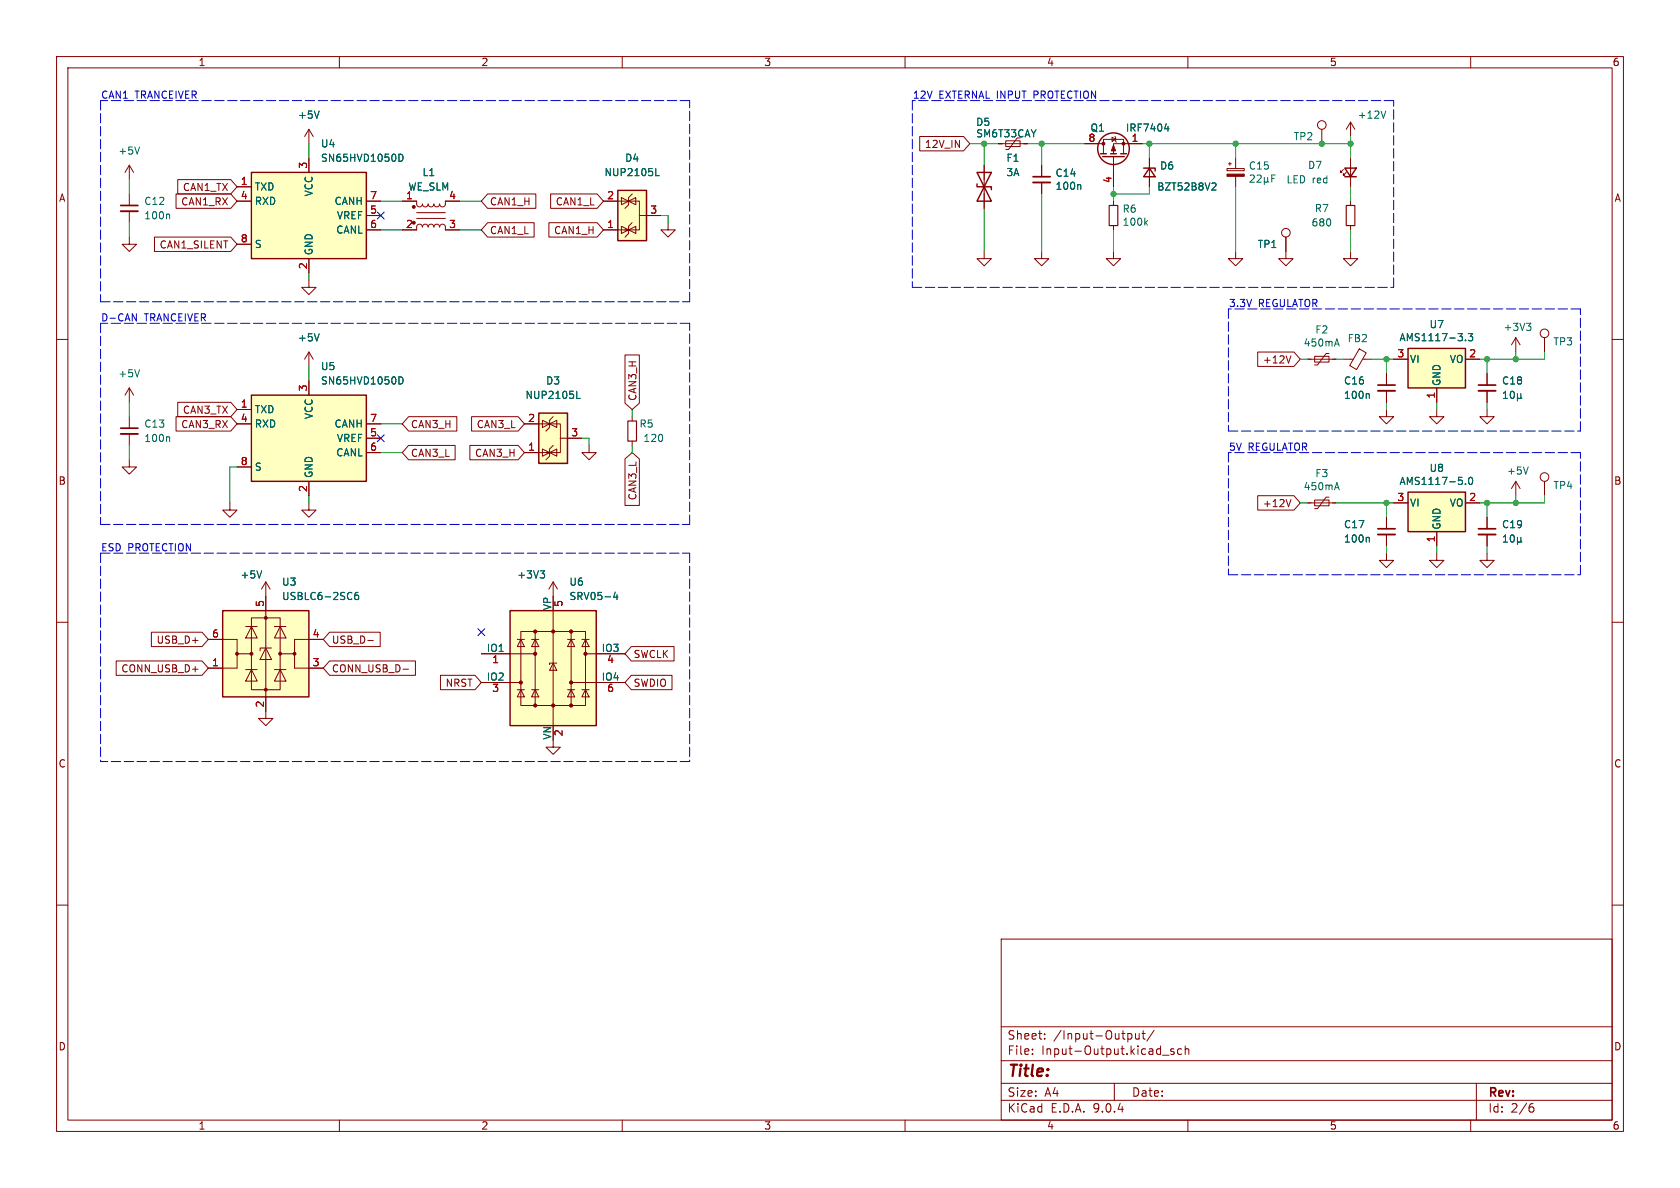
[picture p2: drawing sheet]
<svg xmlns="http://www.w3.org/2000/svg" width="297mm" height="210mm" viewBox="0 0 297 210" stroke-linecap="round" stroke-linejoin="round" font-family="sans-serif">
<g fill="none" stroke="#840000" stroke-width=".18">
<path d="M10 10h277v190h-277zM12 12h273v186h-273zM60 10v2M110 10v2M160 10v2M210 10v2M260 10v2M227.3 41.9v2.6M238.8 44.5v1.2h1.2l-1.2 1.3-1.3-1.3h1.3M10 60h2M111.8 73.7v.7M111.8 78v.7"/>
<path d="M285 60h2M10 110h2M285 110h2M10 160h2M177 166h108v32h-108zM285 160h2M60 198v2M110 198v2M160 198v2M177 194.5h108M177 191.5h108M177 187.5h108"/>
<path d="M177 181.5h108M182.5 186.3v.1M182.5 185.5v.1M184.7 183.6v.1M184.7 182.8v.1M197 191.5v3M199.5 182.7h.3l.3 .3-.1 .6-.5 .1M200.7 182.7l.1 .9 .4 .1 .2-.1M201.4 182.7v1M201.9 182.7h.6M202.1 182.2v1.3l.4 .2M204 182.1l-1.3 2"/>
<path d="M205.5 186.5h1.2M207.5 185.5l-.3-.1-.2 .2v.2l.5 .2v.3h-.5M208.9 185.5l-.4-.1-.3 .3v.4l.1 .2h.6M209.5 185.5l.2-.1 .4 .1 .1 .9M209.5 184.9v1.5M210 198v2M260 198v2M261 191.5v6.5M270.6 195.7h.4l.2 .3-.1 .5-.5 .1M271 195.1l-.4 .1"/>
<circle cx="227.3" cy="41.1" r=".76"/>
</g>
<path d="M111 74.4h1.5v3.6h-1.5z" fill="none" stroke="#840000" stroke-width=".2"/>
<path d="M95.2 73h5.1v8.9h-5.1z" fill="#ffffc2"/>
<g fill="none" stroke="#840000" stroke-width=".25">
<path d="M194.6 27.2h1M194.9 27.7h3.9M196.3 27.2h1.1M198.1 27.2h1M202.2 29.7h2v.5M203.2 29.7l1 1.5h-2zM237.7 29.7h2.1l-1 1.5zM237.7 31.2h2.1M95.2 73h5.1v8.9h-5.1z"/>
<circle cx="196.8" cy="26.3" r="2.79"/>
</g>
<g fill="none" stroke="#840000" stroke-width=".18">
<path d="M191.8 25.4h3.3M195.1 27.2v-2.6h3.5v2.6M196.6 24.3l.6 .3-.6 .4zM196.8 27.7v5.3M196.8 35.6v.7M196.8 39.9v.7M197.1 24.1l.1 .2v.7l.2 .1M201.9 25.4h-5.1v1.8M203.2 27.9v5.1M237.5 30l-.5 .5v-.3v.3h.2M238 30.5l-.5 .5v-.3v.3h.2M238.8 21.6l-.8 1.3"/>
<path d="M238.8 21.6l.7 1.3M238.8 21.6v2.5M238.8 27.9v5.1M54.6 49.5v1.3h1.3l-1.3 1.3-1.3-1.3h1.3M196.8 44.5v1.2h1.3l-1.3 1.3-1.2-1.3h1.2M218.4 44.5v1.2h1.3l-1.3 1.3-1.2-1.3h1.2M22.9 68.6l-.8 1.3M22.9 68.6l.7 1.3M22.9 68.6v2.5M22.9 73.7v2M22.9 76.7v2M54.6 62.2l-.8 1.3"/>
<path d="M54.6 62.2l.8 1.3M54.6 62.2v2.6M92.7 74.9h4.5M95.9 74.3l1.3 .6-1.3 .7zM97.2 74.9h1.9v5.1h-1.9M97.2 74.9l1.2-.6v1.3zM97.8 78.7l-.6 .7v1.2l-.7 .7M97.8 73.7l-.6 .6v1.3l-.7 .6M99.1 77.5h3.8M22.9 81.3v1.3h1.2l-1.2 1.2-1.3-1.2h1.3M92.7 80h4.5M96.5 80h.7l-1.3-.6v1.2l1.3-.6"/>
<path d="M97.2 80l1.2-.6v1.2z"/>
</g>
<path d="M245 19.6l-.4 1.3M202.5 39.3l.4 .5M202.9 39l-.5 .5M205.9 22.8h.8M206.5 22.3v.9M214.4 32.3l.5 .1 .1 .3-.8 .9h.8M56.4 59l-.4 1.3M24.7 65.3l-.4 1.3M29.8 77.2l.2 .2v.7M102 70.4h.6" fill="none" stroke="#006464" stroke-width=".18"/>
<g fill="#840000" stroke="#840000" stroke-width=".18">
<path d="M196.8 25.7l.4 1h-.7z"/>
<circle cx="195.1" cy="25.4" r=".25"/>
<circle cx="198.6" cy="25.4" r=".25"/>
</g>
<path d="M21.3 75.7h3.1" fill="none" stroke="#840000" stroke-width=".3"/>
<path d="M21.3 76.7h3.1" fill="none" stroke="#840000" stroke-width=".33"/>
<path d="M196.1 36.3h1.5v3.6h-1.5z" fill="none" stroke="#840000" stroke-width=".2"/>
<path d="M44.4 30.5h20.4v15.2h-20.4z" fill="#ffffc2"/>
<path d="M44.4 30.5h20.4v15.2h-20.4z" fill="none" stroke="#840000" stroke-width=".25"/>
<g fill="none" stroke="#840000" stroke-width=".18">
<path d="M41.9 33h2.5M41.9 35.6h2.5M54.6 22.9v2.5M54.6 27.9v2.6M54.6 22.9l-.8 1.2M54.6 22.9l.8 1.2M64.8 35.6h2.5M64.8 38.1h2.5M233.7 22.9v2.5M41.9 43.2h2.5M54.6 45.7v2.6M64.8 40.6h2.5"/>
<circle cx="233.7" cy="22.1" r=".76"/>
</g>
<path d="M56.4 19.6l-.4 1.3M70.5 27.2a.64 .64 0 0 1 .8 .7 .64 .64 0 0 1-.8 .6" fill="none" stroke="#006464" stroke-width=".18"/>
<path d="M44.4 69.9h20.4v15.2h-20.4z" fill="#ffffc2"/>
<path d="M44.4 69.9h20.4v15.2h-20.4z" fill="none" stroke="#840000" stroke-width=".25"/>
<path d="M41.9 72.4h2.5M41.9 74.9h2.5M54.6 67.3v2.6M64.8 74.9h2.5M64.8 77.5h2.5M40.6 88.9v1.3h1.3l-1.3 1.2-1.2-1.2h1.2M41.9 82.6h2.5M54.6 88.9v1.3h1.3l-1.3 1.2-1.3-1.2h1.3M54.6 85.1v2.5M64.8 80h2.5" fill="none" stroke="#840000" stroke-width=".18"/>
<path d="M70.5 66.6a.64 .64 0 0 1 .8 .7 .64 .64 0 0 1-.8 .6" fill="none" stroke="#006464" stroke-width=".18"/>
<path d="M39.4 108h15.2v15.2h-15.2z" fill="#ffffc2"/>
<path d="M39.4 108h15.2v15.2h-15.2z" fill="none" stroke="#840000" stroke-width=".25"/>
<g fill="none" stroke="#840000" stroke-width=".18">
<path d="M268 59.7l-.8 1.3M268 59.7l.7 1.3M268 59.7v2.5M36.8 113h5.1v2.6h2.5M41.9 115.6v2.5h-5.1M43.4 110.7h2.1M43.4 118.4h2.1M44.4 109.2h5.1v12.7h-5.1zM44.4 110.7l1.1 2.1h-2.1zM44.4 118.4l1.1 2h-2.1zM47 114.6l1 2h-2zM47 102.9v24.1h1.3l-1.3 1.3-1.3-1.3h1.3"/>
<path d="M47 102.9l-.8 1.2M47 102.9l.8 1.2M48 114.6h-2v.5M48.5 110.7h2M48.5 118.4h2M49.5 110.7l1 2.1h-2zM49.5 118.4l1 2h-2zM52.1 115.6v2.5h5M57.1 113h-5v2.6h-2.6M97.8 130.8v1.3h1.3l-1.3 1.3-1.3-1.3h1.3"/>
</g>
<g fill="#840000" stroke="#840000" stroke-width=".18">
<circle cx="41.9" cy="115.6" r=".25"/>
<circle cx="44.4" cy="115.6" r=".25"/>
<circle cx="47" cy="109.2" r=".25"/>
<circle cx="47" cy="121.9" r=".25"/>
<circle cx="49.5" cy="115.6" r=".25"/>
<circle cx="52.1" cy="115.6" r=".25"/>
</g>
<path d="M269.9 57.1h.7l-.4 .5M270.4 57.6l.2 .3v.3l-.2 .2M46.3 100.9l-.5 1.3M63.3 104.7l-.4 .1a.86 .86 0 0 0 0 1.2l.5-.1v-.5l-.2-.2h-.3l-.2 .2" fill="none" stroke="#006464" stroke-width=".18"/>
<path d="M90.2 108h15.2v20.3h-15.2z" fill="#ffffc2"/>
<g fill="none" stroke="#840000" stroke-width=".18">
<path d="M174 29.2v7.6M176.5 25.4h5.1M177.8 24.9h2.5v1h-2.5zM180.3 24.4h-.5l-1.5 2h-.5M184.1 29.2v2M184.1 32.3v2M174 44.5v1.2h1.3l-1.3 1.3-1.3-1.3h1.3M184.1 44.5v1.2h1.3l-1.3 1.3-1.2-1.3h1.2M237.5 63.5h1.7M240.3 61.7l1.2 .7-1.7 2.9-1.2-.7zM240.9 63.5h1.7M245.1 72.4v1.3h1.3l-1.3 1.2-1.3-1.2h1.3"/>
<path d="M254 72.4v1.3h1.3l-1.3 1.2-1.3-1.2h1.3M85.1 115.6h9.5M91.4 113h1.3M92.1 111.6h11.4v13.1h-11.4zM92.1 113l.6 1.3h-1.3zM94 113h1.2M94.6 113l.6 1.3h-1.2zM94.6 111.6v13.1M97.8 117.2l.6 1.3h-1.2zM97.8 102.9v2.5M97.8 108v20.3M97.8 102.9l-.8 1.2"/>
<path d="M97.8 102.9l.8 1.2M98.4 117.2h-1.2v.3M100.3 113h1.3M101 113l.6 1.3h-1.3zM101 111.6v13.1M102.9 113h1.2M103.5 113l.6 1.3h-1.2zM103.5 115.6h7M85.1 120.7h7M91.4 121.9h1.3M92.1 121.9l.6 1.3h-1.3zM94 121.9h1.2"/>
<path d="M94.6 121.9l.6 1.3h-1.2zM100.3 121.9h1.3M101 121.9l.6 1.3h-1.3zM101 120.7h9.5M102.9 121.9h1.2M103.5 121.9l.6 1.3h-1.2z"/>
</g>
<path d="M172.7 30.5l2.6 5.1h-2.6l2.6-5.1zM172.7 32.5v.5h2.6v.5M90.2 108h15.2v20.3h-15.2z" fill="none" stroke="#840000" stroke-width=".25"/>
<g fill="#840000" stroke="#840000" stroke-width=".18">
<circle cx="92.1" cy="120.7" r=".28"/>
<circle cx="94.6" cy="111.6" r=".28"/>
<circle cx="94.6" cy="115.6" r=".28"/>
<circle cx="94.6" cy="124.7" r=".28"/>
<circle cx="97.8" cy="111.6" r=".28"/>
<circle cx="97.8" cy="124.7" r=".28"/>
<circle cx="101" cy="111.6" r=".28"/>
<circle cx="101" cy="120.7" r=".28"/>
<circle cx="101" cy="124.7" r=".28"/>
<circle cx="103.5" cy="115.6" r=".28"/>
</g>
<path d="M190.9 32.6l.2 .2v.7M95.5 100.9h.8l-.4 .5M96 101.4l.3 .2v.3l-.3 .3M108.8 104.7l-.3 .9h.8M109.1 105.1v.9" fill="none" stroke="#006464" stroke-width=".18"/>
<path d="M182.6 31.2h3.1" fill="none" stroke="#840000" stroke-width=".3"/>
<path d="M182.6 32.3h3.1" fill="none" stroke="#840000" stroke-width=".33"/>
<path d="M248.9 61.6h10.2v7h-10.2z" fill="#ffffc2"/>
<path d="M248.9 61.6h10.2v7h-10.2z" fill="none" stroke="#840000" stroke-width=".25"/>
<g fill="none" stroke="#840000" stroke-width=".18">
<path d="M216.9 29.8h3.1v.4h-3.1zM217.2 29h.5M217.4 28.7v.5M218.4 27.9v1.9M218.4 31.2v1.8M245.1 66v2.1M245.1 69.1v2M246.4 63.5h2.5M254 68.6v2.5M259.1 63.5h2.5M262.9 72.4v1.3h1.3l-1.3 1.2-1.3-1.2h1.3M262.9 66v2.1"/>
<path d="M262.9 69.1v2M245.1 97.8v1.3h1.3l-1.3 1.2-1.3-1.2h1.3M254 97.8v1.3h1.3l-1.3 1.2-1.3-1.2h1.3M262.9 97.8v1.3h1.3l-1.3 1.2-1.3-1.2h1.3M268 85.1l-.8 1.3M268 85.1l.7 1.3M268 85.1v2.5M273 85.1v2.5"/>
<circle cx="273.1" cy="84.3" r=".76"/>
</g>
<g fill="none" stroke="#006464" stroke-width=".18">
<path d="M221 31.1l.5-.2 .3 .4-.8 .9h.8M222.2 31.1l.5-.2 .3 .4-.8 .9h.8M223.5 32l.2 .2h.2l.2-.2M223.5 31.4v1.2M224.1 32l.2 .2M224.1 31.4v.6M224.8 31.5h.5M225.4 30.9h-.6v1.3M259.6 59h.7l-.4 .5 .4 .1v.5l-.2 .1-.5-.1M241.9 69.6l.2 .2v.6M259.1 60.1v.1M265.8 70.4h.7"/>
<path d="M265.8 69.5l.3-.3v1.2M267.1 69.3l.2-.1a.68 .68 0 0 1 .4 .6 .68 .68 0 0 1-.4 .6l-.2-.1-.1-.4zM268.3 70.2l.1 .2h.3l.2-.2M268.3 69.6v1.3M268.9 70.2l.1 .2M268.9 69.6v.6M270.2 82.5l-.5 1.3"/>
</g>
<path d="M243.6 68.1h3M261.4 68.1h3" fill="none" stroke="#840000" stroke-width=".3"/>
<path d="M243.6 69.1h3M261.4 69.1h3" fill="none" stroke="#840000" stroke-width=".33"/>
<path d="M216.9 30.8h3.1v.4h-3.1z" fill="#840000" stroke="#840000" stroke-width=".18"/>
<path d="M248.9 87h10.2v7h-10.2z" fill="#ffffc2"/>
<path d="M248.9 87h10.2v7h-10.2z" fill="none" stroke="#840000" stroke-width=".25"/>
<g fill="none" stroke="#840000" stroke-width=".18">
<path d="M71.1 35.6h2.6v.7l.5 .3 .3-.2 .2-.3 .1 .3 .3 .2 .4-.1 .2-.4 .1 .3 .3 .2 .4-.1 .2-.4 .1 .3 .3 .2 .4-.1 .2-.4 .2 .4 .4 .1 .4-.3v-.7h2.6M73.7 37.6h5M73.7 38.6h5M118.1 39.4v1.2h1.3l-1.3 1.3-1.3-1.3h1.3M71.1 40.6h2.6v-.7l.5-.3 .3 .2 .2 .3 .1-.3 .3-.2 .4 .2 .2 .3 .1-.3 .3-.2 .4 .1 .2 .4 .2-.4 .4-.1 .3 .2 .1 .3 .2-.4 .4-.1 .4 .3v.7h2.6M273 59.7v2.5M231.1 63.5h5.1M232.4 63h2.5v1h-2.5zM234.9 62.5h-.5l-1.5 2h-.5M231.1 88.9h5.1M232.4 88.4h2.5v1h-2.5zM234.9 87.9h-.5l-1.5 2h-.5"/>
<path d="M245.1 91.4v2.1M245.1 94.5v2M246.4 88.9h2.5M254 94v2.5M259.1 88.9h2.5M262.9 91.4v2.1M262.9 94.5v2"/>
<circle cx="273.1" cy="58.9" r=".76"/>
</g>
<g fill="none" stroke="#006464" stroke-width=".18">
<path d="M236.3 59.9l.5 1.3M236 60.8h.6M236 86.2h.6M236.3 85.3l.5 1.3M241.9 95l.2 .2v.6M259.1 85.5v.1M259.7 84.5l.2-.1a.68 .68 0 0 1 .5 .6 .68 .68 0 0 1-.5 .6l-.2-.1-.1-.3zM265.8 95.8h.7M265.8 94.9l.3-.3v1.2M267.1 94.7l.2-.1a.68 .68 0 0 1 .4 .6 .68 .68 0 0 1-.4 .6l-.2-.1-.1-.4zM268.3 95.6l.1 .2h.3l.2-.2M268.3 95v1.3"/>
<path d="M268.9 95.6l.1 .2M268.9 95v.6"/>
</g>
<path d="M243.6 93.5h3M261.4 93.5h3" fill="none" stroke="#840000" stroke-width=".3"/>
<path d="M243.6 94.5h3M261.4 94.5h3" fill="none" stroke="#840000" stroke-width=".33"/>
<g fill="#840000" stroke="#840000" stroke-width=".18">
<circle cx="73.2" cy="36.6" r=".25"/>
<circle cx="73.2" cy="39.4" r=".25"/>
</g>
<path d="M109.2 33.7h5.1v8.8h-5.1z" fill="#ffffc2"/>
<path d="M109.2 33.7h5.1v8.8h-5.1z" fill="none" stroke="#840000" stroke-width=".25"/>
<g fill="none" stroke="#840000" stroke-width=".18">
<path d="M22.9 29.2v2.6M22.9 34.3v2M22.9 37.3v2.1M22.9 29.2l-.8 1.3M22.9 29.2l.7 1.3M31.1 34.3h9.7l1.1 1.3-1.1 1.2h-9.7zM31.4 31.7h9.4l1.1 1.3-1.1 1.3h-9.4zM41.9 35.6h2.5M41.9 33h2.5M54.6 27.9v2.6M64.8 38.1h2.5M64.8 35.6h2.5"/>
<path d="M71.1 35.6h2.6M78.7 35.6h2.6M86.2 34.3h8.5v2.5h-8.5l-1.1-1.2zM86.2 39.4h8.2v2.5h-8.2l-1.1-1.3zM97 39.4h8.6l1.1 1.2-1.1 1.3h-8.6zM97.3 34.3h8.3l1.1 1.3-1.1 1.2h-8.3zM106.7 35.6h4.4M109.9 34.9l1.2 .7-1.2 .6zM111.1 35.6h1.9v5h-1.9M111.1 35.6l1.3-.7v1.3zM111.8 39.4l-.7 .6v1.3l-.6 .6M111.8 34.3l-.7 .6v1.3l-.6 .6"/>
<path d="M113 38.1h3.8M162.6 24.1h7.7l1.1 1.3-1.1 1.3h-7.7zM174 29.2v2.6M174 34.3v2.5M176.5 25.4h.7M181 25.4h.6M184.1 29.2v2M184.1 32.3v2M191.8 25.4h2.5M196.8 30.5v2.5M199.4 25.4h2.5M203.2 27.9v1.8"/>
<path d="M203.2 31.2v1.8M238.8 35.6v.7M238.8 39.9v.7M22.9 41.9v1.3h1.2l-1.2 1.3-1.3-1.3h1.3M27.3 41.9h13.5l1.1 1.3-1.1 1.3h-13.5zM41.9 43.2h2.5M54.6 45.7v2.6M64.8 40.6h2.5M71.1 40.6h2.6M78.7 40.6h2.6M106.7 40.6h4.4M110.5 40.6h.6l-1.2-.6v1.3l1.2-.7"/>
<path d="M111.1 40.6l1.3-.6v1.3zM227.3 41.9v3.8h1.3l-1.3 1.3-1.2-1.3h1.2M31.1 73.7h9.7l1.1 1.2-1.1 1.3h-9.7zM31.4 71.1h9.4l1.1 1.3-1.1 1.3h-9.4zM41.9 72.4h2.5M41.9 74.9h2.5M54.6 67.3v2.6M64.8 74.9h2.5M64.8 77.5h2.5M72.2 78.7h8.3v2.6h-8.3l-1.1-1.3zM72.2 73.7h8.6v2.5h-8.6l-1.1-1.3zM83.1 78.7h8.5l1.1 1.3-1.1 1.3h-8.5z"/>
<path d="M83.4 73.7h8.2l1.1 1.2-1.1 1.3h-8.2zM92.7 74.9h2.5M100.3 77.5h2.6M104.1 78.7v1.3h1.3l-1.3 1.3-1.2-1.3h1.2M110.5 62.7h2.5v8.6l-1.2 1.1-1.3-1.1zM222.3 62.2h6.5l1.1 1.3-1.1 1.3h-6.5zM228.2 62.9l-.4 1.3M245.1 66v2.1M245.1 69.1v2M246.4 63.5h2.5M254 68.6v2.5M259.1 63.5h2.5"/>
<path d="M262.9 66v2.1M262.9 69.1v2M41.9 82.6h2.5M54.6 85.1v2.5M64.8 80h2.5M92.7 80h2.5M110.5 81.1l1.3-1.1 1.2 1.1v8.2h-2.5zM222.3 87.6h6.5l1.1 1.3-1.1 1.3h-6.5zM228.2 88.3l-.4 1.3M245.1 91.4v2.1M245.1 94.5v2M246.4 88.9h2.5"/>
<path d="M254 94v2.5M259.1 88.9h2.5M262.9 91.4v2.1M262.9 94.5v2M20.5 116.8h15.2l1.1 1.3-1.1 1.3h-15.2zM26.8 111.8h8.9l1.1 1.2-1.1 1.3h-8.9zM36.8 113h2.6M36.8 118.1h2.6M47 105.4v2.6M54.6 113h2.5M54.6 118.1h2.5M58.3 111.8h8.9v2.5h-8.9l-1.2-1.3z"/>
<path d="M58.3 116.8h15.1v2.6h-15.1l-1.2-1.3zM65 113.2h1M71.3 118.3h.9M77.9 119.4h6.1l1.1 1.3-1.1 1.2h-6.1zM85.1 115.6h5.1M105.4 115.6h5.1M111.6 119.4h7.2v2.5h-7.2l-1.1-1.2zM111.6 114.3h7.6v2.5h-7.6l-1.1-1.2zM47 123.2v2.5M85.1 120.7h5.1M105.4 120.7h5.1"/>
</g>
<g fill="none" stroke="#006464" stroke-width=".18">
<path d="M56.4 19.6l-.4 1.3M24.7 26l-.4 1.2M29.8 37.8l.2 .2v.7M70.5 27.2a.64 .64 0 0 1 .8 .7 .64 .64 0 0 1-.8 .6M115.9 31.1h.6M190.9 32.6l.2 .2v.7M205.9 22.8h.8M206.5 22.3v.9M214.4 32.3l.5 .1 .1 .3-.8 .9h.8M56.4 59l-.4 1.3M259.6 59h.7l-.4 .5 .4 .1v.5l-.2 .1-.5-.1M70.5 66.6a.64 .64 0 0 1 .8 .7 .64 .64 0 0 1-.8 .6"/>
<path d="M102 70.4h.6M241.9 69.6l.2 .2v.6M259.1 60.1v.1M265.8 70.4h.7M265.8 69.5l.3-.3v1.2M267.1 69.3l.2-.1a.68 .68 0 0 1 .4 .6 .68 .68 0 0 1-.4 .6l-.2-.1-.1-.4zM268.3 70.2l.1 .2h.3l.2-.2M268.3 69.6v1.3M268.9 69.6v.6M268.9 70.2l.1 .2M241.9 95l.2 .2v.6M259.1 85.5v.1"/>
<path d="M259.7 84.5l.2-.1a.68 .68 0 0 1 .5 .6 .68 .68 0 0 1-.5 .6l-.2-.1-.1-.3zM265.8 95.8h.7M265.8 94.9l.3-.3v1.2M267.1 94.7l.2-.1a.68 .68 0 0 1 .4 .6 .68 .68 0 0 1-.4 .6l-.2-.1-.1-.4zM268.3 95.6l.1 .2h.3l.2-.2M268.3 95v1.3M268.9 95.6l.1 .2M268.9 95v.6M46.3 100.9l-.5 1.3M63.3 104.7l-.4 .1a.86 .86 0 0 0 0 1.2l.5-.1v-.5l-.2-.2h-.3l-.2 .2M95.5 100.9h.8l-.4 .5M96 101.4l.3 .2v.3l-.3 .3"/>
<path d="M108.8 104.7l-.3 .9h.8M109.1 105.1v.9"/>
</g>
<path d="M21.3 36.3h3.1" fill="none" stroke="#840000" stroke-width=".3"/>
<path d="M21.3 37.3h3.1" fill="none" stroke="#840000" stroke-width=".33"/>
<path d="M238 36.3h1.5v3.6h-1.5z" fill="none" stroke="#840000" stroke-width=".2"/>
<g fill="none" stroke="#0000c2" stroke-width=".18" stroke-dasharray="1.7 .6">
<path d="M17.8 17.8v35.5M121.9 17.8h-104.1M161.3 17.8v33M246.4 17.8h-85.1M17.8 57.2v35.5M17.8 53.3h104.1M121.9 53.3v-35.5M121.9 57.2h-104.1M161.3 50.8h85.1M217.2 54.6v21.6M246.4 50.8v-33M279.4 54.6h-62.2"/>
<path d="M217.2 76.2h62.2M279.4 76.2v-21.6M17.8 97.8h104.1M17.8 97.8v36.8M17.8 92.7h104.1M121.9 92.7v-35.5M121.9 97.8v36.8M217.2 80v21.6M279.4 80h-62.2M217.2 101.6h62.2M279.4 101.6v-21.6M121.9 134.6h-104.1"/>
</g>
<g fill="none" stroke="#009600" stroke-width=".18">
<path d="M22.9 31.8v2.5M22.9 39.4v2.5M54.6 25.4v2.5M67.3 35.6h3.8M81.3 35.6h3.8M116.8 38.1h1.3v1.3M171.4 25.4h5.1M174 25.4v3.8M174 36.8v7.7M181.6 25.4h10.2M184.1 25.4v3.8M184.1 34.3v10.2"/>
<path d="M196.8 33v2.6M201.9 25.4h36.9M203.2 25.4v2.5M203.2 33v1.3h-6.4M218.4 25.4v2.5M218.4 33v11.5M238.8 24.1v3.8M238.8 33v2.6M54.6 48.3v1.2M67.3 40.6h3.8M81.3 40.6h3.8M196.8 40.6v3.9"/>
<path d="M238.8 40.6v3.9M22.9 71.1v2.6M22.9 78.7v2.6M54.6 64.8v2.5M67.3 74.9h3.8M102.9 77.5h1.2v1.2M111.8 72.4v1.3M111.8 78.7v1.3M229.9 63.5h1.2M236.2 63.5h1.3M242.6 63.5h3.8M245.1 63.5v2.5"/>
<path d="M245.1 71.1v1.3M254 71.1v1.3M262.9 63.5v2.5M262.9 71.1v1.3M268 62.2v1.3M273 62.2v1.3h-11.4M41.9 82.6h-1.3v6.3M54.6 87.6v1.3M67.3 80h3.8M229.9 88.9h1.2M236.2 88.9h10.2M245.1 88.9v2.5"/>
<path d="M245.1 96.5v1.3M254 96.5v1.3M262.9 88.9v2.5M262.9 96.5v1.3M268 87.6v1.3M273 87.6v1.3h-11.4"/>
</g>
<path d="M66.7 37.5l1.2 1.2M67.9 37.5l-1.2 1.2M66.7 76.9l1.2 1.2M67.9 76.9l-1.2 1.2M84.5 111.2l1.2 1.2M85.7 111.2l-1.2 1.2" fill="none" stroke="#000084" stroke-width=".18"/>
<path d="M23.4 55.5l.7 1.2v-1.2" fill="none" stroke="#0000c2" stroke-width=".18"/>
<g fill="#009600" stroke="#009600" stroke-width=".18">
<circle cx="184.1" cy="25.4" r=".46"/>
<circle cx="174" cy="25.4" r=".46"/>
<circle cx="245.1" cy="88.9" r=".46"/>
<circle cx="268" cy="88.9" r=".46"/>
<circle cx="262.9" cy="88.9" r=".46"/>
<circle cx="238.8" cy="25.4" r=".46"/>
<circle cx="218.4" cy="25.4" r=".46"/>
<circle cx="203.2" cy="25.4" r=".46"/>
<circle cx="196.8" cy="34.3" r=".46"/>
<circle cx="233.7" cy="25.4" r=".46"/>
<circle cx="245.1" cy="63.5" r=".46"/>
<circle cx="262.9" cy="63.5" r=".46"/>
<circle cx="268" cy="63.5" r=".46"/>
</g>
<text font-size="2.8" fill="#840000" x="178" y="190.9">Title:</text>
<g font-size="2.1" fill="#840000">
<text x="178" y="184">Sheet:</text>
<text x="186.2" y="184">/Input-Output/</text>
<text x="178" y="186.7">File:</text>
<text x="184.1" y="186.7">Input-Output.kicad_sch</text>
<text x="178" y="196.9">KiCad</text>
<text x="178" y="194.1">Size:</text>
<text x="184.7" y="194.1">A4</text>
<text x="185.7" y="196.9">E.D.A.</text>
<text x="193.3" y="196.9">9.0.4</text>
<text x="200" y="194.1">Date:</text>
<text x="263" y="194.3">Rev:</text>
<text x="263" y="196.9">Id:</text>
<text x="267.1" y="196.9">2/6</text>
</g>
<g font-size="1.8" fill="#840000">
<text x="35" y="11.9">1</text>
<text x="85" y="11.9">2</text>
<text x="135" y="11.9">3</text>
<text x="185" y="11.9">4</text>
<text x="235" y="11.9">5</text>
<text x="285" y="11.9">6</text>
<text x="163.4" y="26.4">12V_IN</text>
<text x="10.3" y="35.9">A</text>
<text x="32.2" y="34">CAN1_TX</text>
<text x="285.3" y="35.9">A</text>
<text x="31.9" y="36.5">CAN1_RX</text>
<text x="86.5" y="36.5">CAN1_H</text>
<text x="86.5" y="41.6">CAN1_L</text>
<text x="97.9" y="41.6">CAN1_H</text>
<text x="98.2" y="36.5">CAN1_L</text>
<text x="28.1" y="44.1">CAN1_SILENT</text>
<text x="223.2" y="64.5">+12V</text>
<text x="112.7" y="71" transform="rotate(-90 112.7 71)">CAN3_H</text>
<text x="31.9" y="75.9">CAN3_RX</text>
<text x="32.2" y="73.3">CAN3_TX</text>
<text x="72.5" y="75.9">CAN3_H</text>
<text x="84.2" y="75.9">CAN3_L</text>
<text x="72.5" y="81">CAN3_L</text>
<text x="83.9" y="81">CAN3_H</text>
<text x="10.3" y="85.9">B</text>
<text x="112.7" y="88.5" transform="rotate(-90 112.7 88.5)">CAN3_L</text>
<text x="223.2" y="89.9">+12V</text>
<text x="285.3" y="85.9">B</text>
<text x="27.6" y="114">USB_D+</text>
<text x="58.6" y="114">USB_D-</text>
<text x="21.3" y="119.1">CONN_USB_D+</text>
<text x="58.6" y="119.1">CONN_USB_D-</text>
<text x="111.9" y="116.5">SWCLK</text>
<text x="78.7" y="121.6">NRST</text>
<text x="111.9" y="121.6">SWDIO</text>
<text x="10.3" y="135.9">C</text>
<text x="285.3" y="135.9">C</text>
<text x="10.3" y="185.9">D</text>
<text x="285.3" y="185.9">D</text>
<text x="35" y="199.9">1</text>
<text x="85" y="199.9">2</text>
<text x="135" y="199.9">3</text>
<text x="185" y="199.9">4</text>
<text x="235" y="199.9">5</text>
<text x="285" y="199.9">6</text>
</g>
<g font-size="1.8" fill="#0000c2">
<text x="17.8" y="17.5">CAN1</text>
<text x="23.8" y="17.5">TRANCEIVER</text>
<text x="161.3" y="17.5">12V</text>
<text x="166" y="17.5">EXTERNAL INPUT</text>
<text x="183" y="17.5">PROTECTION</text>
<text x="17.8" y="56.9">D-CAN</text>
<text x="25.5" y="56.9">TRANCEIVER</text>
<text x="217.2" y="54.4">3.3V</text>
<text x="222.5" y="54.4">REGULATOR</text>
<text x="217.2" y="79.8">5V</text>
<text x="220.6" y="79.8">REGULATOR</text>
<text x="17.8" y="97.5">ESD PROTECTION</text>
</g>
<g font-size="1.8" fill="#006464">
<text x="52.6" y="21.2">+5V</text>
<text x="172.5" y="22.5">D5</text>
<text x="192.7" y="23.5">Q1</text>
<text x="198.9" y="23.5">IRF7404</text>
<text x="239.9" y="21.2">+12V</text>
<text x="20.8" y="27.5">+5V</text>
<text x="56.6" y="28.8">SN65HVD1050D</text>
<text x="56.6" y="26.3">U4</text>
<text x="110.4" y="28.8">D4</text>
<text x="172.5" y="24.5">SM6T33CAY</text>
<text x="177.8" y="28.8">F1</text>
<text x="228.6" y="25">TP2</text>
<text x="45" y="33.9">TXD</text>
<text x="55.5" y="34.8" transform="rotate(-90 55.5 34.8)">VCC</text>
<text x="72.1" y="33.9">WE_SLM</text>
<text x="74.6" y="31.3">L1</text>
<text x="106.8" y="31.3">NUP2105L</text>
<text x="177.8" y="31.3">3A</text>
<text x="186.5" y="33.8">100n</text>
<text x="186.5" y="31.4">C14</text>
<text x="204.5" y="33.9">BZT52B8V2</text>
<text x="205" y="30.2">D6</text>
<text x="220.7" y="30.2">C15</text>
<text x="227.3" y="32.6">LED red</text>
<text x="231.1" y="30.1">D7</text>
<text x="25.4" y="39">100n</text>
<text x="25.4" y="36.4">C12</text>
<text x="45" y="36.4">RXD</text>
<text x="59" y="36.4">CANH</text>
<text x="59.3" y="41.5">CANL</text>
<text x="59.5" y="39">VREF</text>
<text x="198.4" y="37.8">R6</text>
<text x="198.4" y="40.1">100k</text>
<text x="231.8" y="40.2">680</text>
<text x="232.3" y="37.7">R7</text>
<text x="45" y="44">S</text>
<text x="55.5" y="45.2" transform="rotate(-90 55.5 45.2)">GND</text>
<text x="222.3" y="44">TP1</text>
<text x="232.4" y="59.2">F2</text>
<text x="252.6" y="58.2">U7</text>
<text x="265.7" y="58.7">+3V3</text>
<text x="52.6" y="60.6">+5V</text>
<text x="56.6" y="65.6">U5</text>
<text x="230.4" y="61.5">450mA</text>
<text x="238.1" y="60.7">FB2</text>
<text x="247.3" y="60.5">AMS1117-3.3</text>
<text x="249.2" y="64.4">VI</text>
<text x="256.2" y="64.4">VO</text>
<text x="274.5" y="61.3">TP3</text>
<text x="20.8" y="66.9">+5V</text>
<text x="56.6" y="68.2">SN65HVD1050D</text>
<text x="92.8" y="70.7">NUP2105L</text>
<text x="96.4" y="68.2">D3</text>
<text x="237.5" y="70.7">100n</text>
<text x="237.5" y="68.2">C16</text>
<text x="254.9" y="68.3" transform="rotate(-90 254.9 68.3)">GND</text>
<text x="265.4" y="68.2">C18</text>
<text x="25.4" y="75.8">C13</text>
<text x="45" y="73.3">TXD</text>
<text x="45" y="75.8">RXD</text>
<text x="55.5" y="74.2" transform="rotate(-90 55.5 74.2)">VCC</text>
<text x="59" y="75.8">CANH</text>
<text x="113" y="75.8">R5</text>
<text x="25.4" y="78.3">100n</text>
<text x="45" y="83.4">S</text>
<text x="59.3" y="80.9">CANL</text>
<text x="59.5" y="78.3">VREF</text>
<text x="113.7" y="78.3">120</text>
<text x="252.6" y="83.6">U8</text>
<text x="55.5" y="84.6" transform="rotate(-90 55.5 84.6)">GND</text>
<text x="230.4" y="86.9">450mA</text>
<text x="232.4" y="84.6">F3</text>
<text x="247.3" y="85.9">AMS1117-5.0</text>
<text x="249.2" y="89.8">VI</text>
<text x="256.2" y="89.8">VO</text>
<text x="266.3" y="84.1">+5V</text>
<text x="274.5" y="86.7">TP4</text>
<text x="237.5" y="93.6">C17</text>
<text x="254.9" y="93.7" transform="rotate(-90 254.9 93.7)">GND</text>
<text x="265.4" y="93.6">C19</text>
<text x="237.5" y="96.1">100n</text>
<text x="42.4" y="102.5">+5V</text>
<text x="49.8" y="106.3">USBLC6-2SC6</text>
<text x="49.8" y="103.7">U3</text>
<text x="91.3" y="102.5">+3V3</text>
<text x="97.5" y="108" transform="rotate(-90 97.5 108)">VP</text>
<text x="100.6" y="103.7">U6</text>
<text x="100.6" y="106.3">SRV05-4</text>
<text x="86" y="115.3">IO1</text>
<text x="106.3" y="115.3">IO3</text>
<text x="86" y="120.4">IO2</text>
<text x="106.3" y="120.4">IO4</text>
<text x="97.5" y="130.9" transform="rotate(-90 97.5 130.9)">VN</text>
</g>
<g font-size="1.8" fill="#a90000">
<text x="54.4" y="29.9" transform="rotate(-90 54.4 29.9)">3</text>
<text x="192.3" y="25.1">8</text>
<text x="200" y="25.1">1</text>
<text x="42.5" y="32.8">1</text>
<text x="42.5" y="35.3">4</text>
<text x="65.3" y="35.3">7</text>
<text x="71.7" y="35.3">1</text>
<text x="79.3" y="35.3">4</text>
<text x="107.2" y="35.3">2</text>
<text x="196.6" y="32.5" transform="rotate(-90 196.6 32.5)">4</text>
<text x="65.3" y="37.8">5</text>
<text x="65.3" y="40.4">6</text>
<text x="71.7" y="40.4">2</text>
<text x="79.3" y="40.4">3</text>
<text x="107.2" y="40.4">1</text>
<text x="114.9" y="37.8">3</text>
<text x="42.5" y="42.9">8</text>
<text x="54.4" y="47.7" transform="rotate(-90 54.4 47.7)">2</text>
<text x="246.9" y="63.2">3</text>
<text x="259.6" y="63.2">2</text>
<text x="54.4" y="69.3" transform="rotate(-90 54.4 69.3)">3</text>
<text x="253.7" y="70.6" transform="rotate(-90 253.7 70.6)">1</text>
<text x="42.5" y="72.1">1</text>
<text x="42.5" y="74.7">4</text>
<text x="65.3" y="74.7">7</text>
<text x="65.3" y="77.2">5</text>
<text x="93.3" y="74.7">2</text>
<text x="100.9" y="77.2">3</text>
<text x="42.5" y="82.3">8</text>
<text x="65.3" y="79.8">6</text>
<text x="93.3" y="79.8">1</text>
<text x="54.4" y="87.1" transform="rotate(-90 54.4 87.1)">2</text>
<text x="246.9" y="88.6">3</text>
<text x="259.6" y="88.6">2</text>
<text x="253.7" y="96" transform="rotate(-90 253.7 96)">1</text>
<text x="46.7" y="107.4" transform="rotate(-90 46.7 107.4)">5</text>
<text x="99.8" y="107.4" transform="rotate(-90 99.8 107.4)">5</text>
<text x="37.4" y="112.8">6</text>
<text x="55.2" y="112.8">4</text>
<text x="37.4" y="117.9">1</text>
<text x="55.2" y="117.9">3</text>
<text x="86.9" y="117.6">1</text>
<text x="107.2" y="117.6">4</text>
<text x="46.7" y="125.2" transform="rotate(-90 46.7 125.2)">2</text>
<text x="86.9" y="122.6">3</text>
<text x="107.2" y="122.6">6</text>
<text x="99.8" y="130.2" transform="rotate(-90 99.8 130.2)">2</text>
</g>
</svg>
